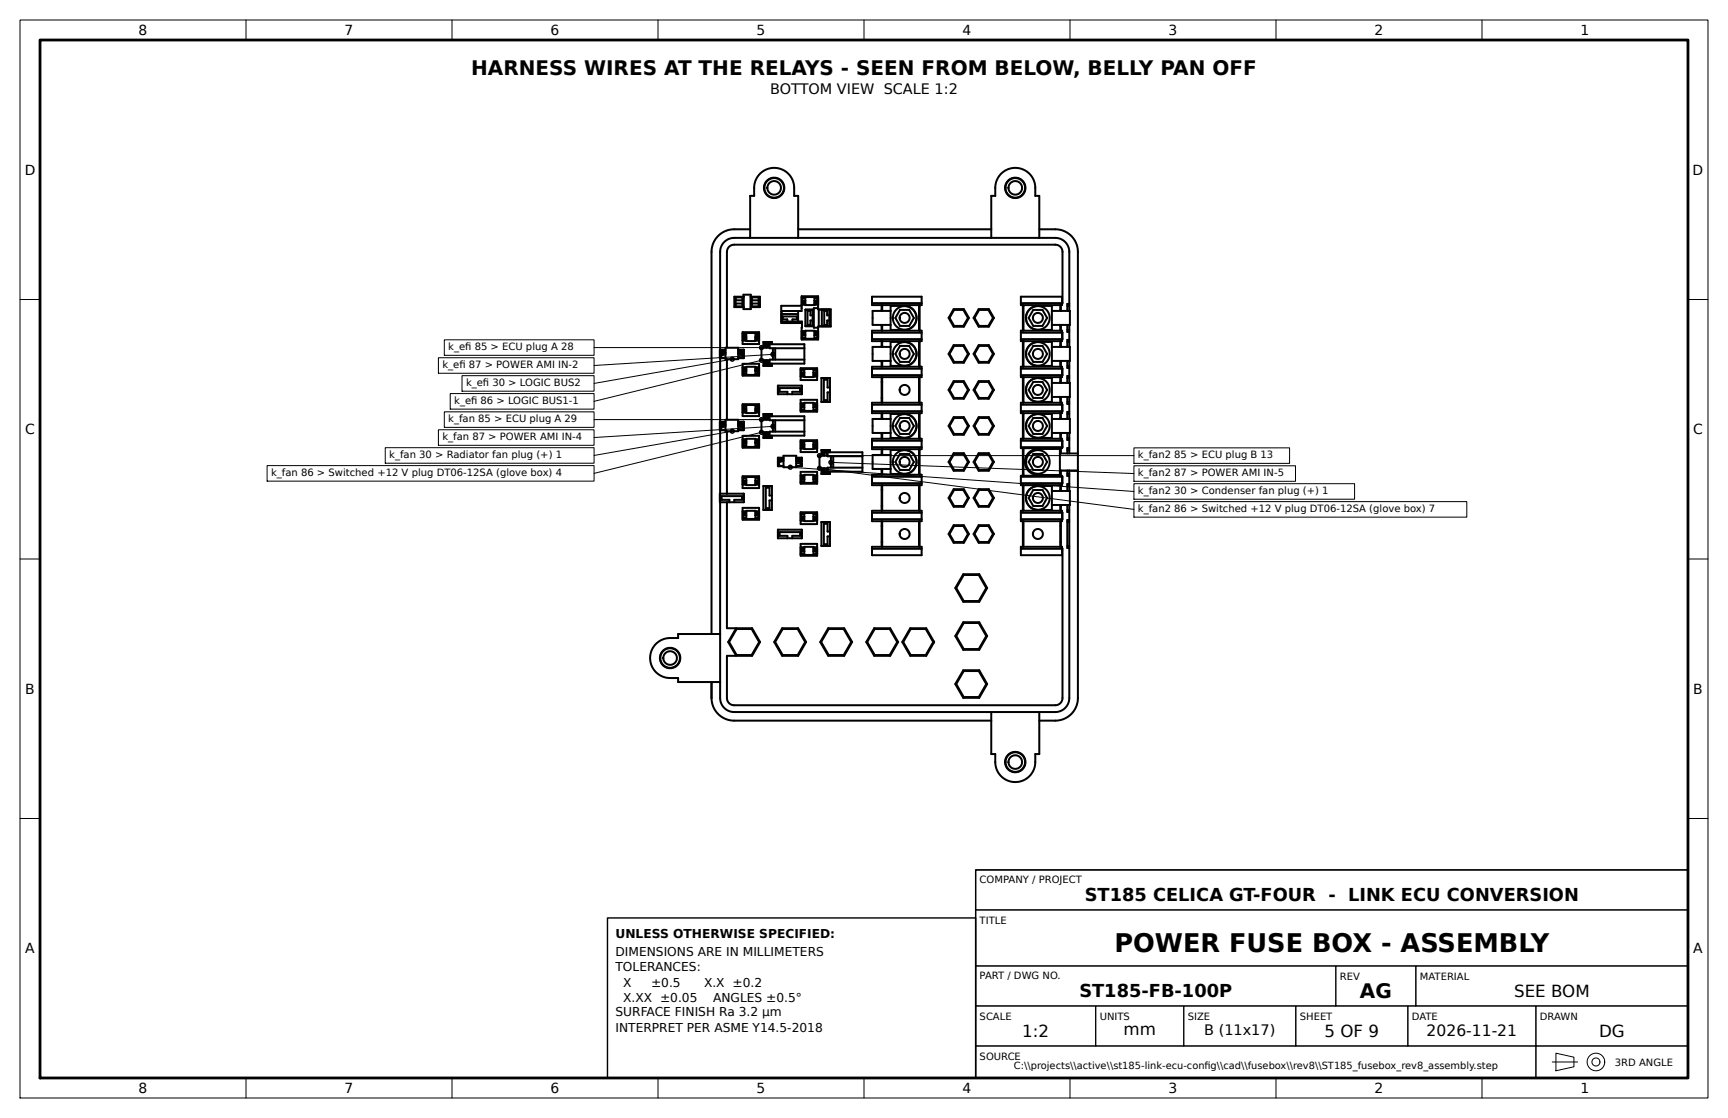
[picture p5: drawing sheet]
<svg xmlns="http://www.w3.org/2000/svg" width="432mm" height="279mm" viewBox="0 0 432 279" stroke-linecap="round" stroke-linejoin="round" font-family="sans-serif">
<g fill="none" stroke="#000" stroke-width=".5">
<path d="M187.4 57.3h-4a5.7 5.7 0 0 0-5.6 5.6v95.5M187.4 59.5v-10.5h1v-2.1a5 5 0 0 1 5.1-4.9 5 5 0 0 1 5 4.9v2.1h.9v10.5M199.4 57.3h48.3M247.7 59.5v-10.5h1v-2.1a5 5 0 0 1 5-4.9 5 5 0 0 1 5 4.9v2.1h1v10.5M259.7 57.3h4a5.7 5.7 0 0 1 5.7 5.6v50.4M183.5 74.1h2.4v2.7h-2.4zM183.8 74.3h1.7v.4h.2v.2h-.2v1.1h.2l-.2 .6h-1.7v-.4h-.1v-.2h.1v-1.1h-.1zM183.8 75.8h1.7M183.8 75.1h1.7M185.8 76.8v.5h1.8v-.5M185.8 74.1v-.4h1.8v.4M187.5 74.1h2.4v2.7h-2.4z"/>
<path d="M187.9 75.8h1.7M187.9 74.3h1.7v.4h.1v.2h-.1v1.1h.1l-.1 .6h-1.7v-.4h-.2v-.2h.2v-1.1h-.2zM187.9 75.1h1.7M195.3 77.7h5v-3.7h4.1v3.3h3.2v4.3h-3.2v3.3h-4.1l.1-4.5h-5.1zM195.3 78.5h4.1M199.4 77.7v2.7M200.3 76.4h-5.1v4.3h5.2M200.3 76.2h.9M200.3 74.4h.9M200.5 75.3l.7-.2-.5 .2 .2 .5 .3 .1M200.8 75.6h.4M201.2 74.4h-.4l-.3 .4 .1 .9 .6 .4"/>
<path d="M201.2 74.2h2.3v2h-2.3zM201.2 77.4h1.9v4.1h-1.9zM203.1 78.8h-.6v-1.1h-.7v3.5h.7v-1.1h.6M203.5 74.4h.5l.2 .4v.9l-.7 .4M203.5 75.1l.7 .2M203.5 75.6h.5M203.5 76.2h.9M203.5 74.4h.9M203.5 75.2h.1M203.5 75.2h.5v.2l-.1 .4-.4 .1M204.4 77h-1v4.9h1M204.6 77.4h2.6v4.1h-2.6z"/>
<path d="M205.4 77.4v4.1M207.2 78.8h-.5v-1.1h-.7v3.5h.7v-1.1h.5M217.9 75.8h12.4M217.9 74.1h12.4v2.1h-12.4zM220.3 76.2v1.5M220.3 77.5h.2M220.5 76.2v1.5M222.6 77.7h-4.6v3.5h4.6M222.6 77.7v3.5M222.6 77.7v-1.2h3.5a3 3 0 0 1 2.9 3 3 3 0 0 1-2.9 3h-3.5v-1.3M224.9 77.5h2.3l1.2 1.9-1.2 2.1h-2.3l-1.2-2.1zM229.7 76.5h.1"/>
<path d="M229.7 76.2v6.4M229.8 76.2v6.4M238.3 77.3h2.5l1.3 2.1-1.3 2.2h-2.5l-1.3-2.2zM238.4 77.5h2.3l1.2 1.9-1.2 2.1h-2.3l-1.1-2.1zM244.6 77.3h2.5l1.3 2.1-1.3 2.2h-2.5l-1.3-2.2zM244.7 77.5h2.3l1.1 1.9-1.1 2.1h-2.3l-1.2-2.1zM255.1 75.8h10.4v-12.9a1.8 1.8 0 0 0-1.8-1.8h-80.3a1.8 1.8 0 0 0-1.7 1.8v24M255.1 74.1h10.3v2.1h-10.3zM255.6 76.5h.2M255.6 76.2v6.4M255.8 76.2v6.4M258.2 77.5h2.3l1.2 1.9-1.2 2.1h-2.3l-1.2-2.1z"/>
<path d="M262.8 77.7h4.6v3.5h-4.6M262.8 77.7v3.5M262.8 77.7v-1.2h-3.5a3 3 0 0 0-2.9 3 3 3 0 0 0 2.9 3h3.5v-1.3M264.9 77.5h.2M264.9 76.2v1.5M265.1 76.2v1.5M266.7 76.5h.5M267.2 77.7v-14.8a3.5 3.5 0 0 0-3.5-3.4h-80.3a3.5 3.5 0 0 0-3.5 3.4v24.5M267.2 75.9h-.5v1.8M179.9 89.5h.1M179.9 89.5h1.4M179.9 89.5v15.9"/>
<path d="M180.4 87.8l-.3 .9M180.4 88.1l.1 .6 .4-.1M180.5 88.4a.55 .55 0 0 0-.4 .6 .55 .55 0 0 0 .6 .4h.6M180.5 88.1h.8M180.5 88.1l.4 .2M180.5 88h.8M180.9 88.3h.4M180.9 88.3v.3M180.9 88.6h.4M181 88v.1M181.3 87.5l-.9 .3M181.3 87.7a.82 .82 0 0 0-.9 .7v-.6"/>
<path d="M181.3 87.4h-1.4v2.1M181.3 88.2l-.4 .1M181.3 86.9h3.2v2.9h-3.2zM181.7 89.8v15.1M184.5 87.7a.84 .84 0 0 1 .9 .7l-.1-.6M184.5 87.5l.8 .3M184.5 87.4h1.4v2.1h-1.4M184.5 88h.7M184.5 88.1h.7M184.5 88.3h.4M184.5 88.6h.4M184.5 88.2l.4 .1"/>
<path d="M184.9 88.3v.3M185.2 88.4a.55 .55 0 0 1 .4 .6 .55 .55 0 0 1-.6 .4h-.5M185.2 88.1v.6l-.3-.1M185.2 88.1l-.3 .2M185.3 87.8l.4 .9M185.6 83h4.1v3h-4.1zM185.6 90.9h4.1v3h-4.1zM185.6 93.6h.9M185.6 91.8h.9M185.6 83.3h.9M185.6 85.1h.9M185.8 92.6l.2 .1"/>
<path d="M186 92.3h.5M186 84.6h.5M186 92.5v.4M186 92.5h.5M186 84.4h.5M186 84.2l-.2 .1M186 84.2v.4l.5 .2M186 84v.4M186 92.9h.1M186 92.5l.4 .1M186 84h.1M186 84l.5 .1"/>
<path d="M186.4 92.8h.1M186.4 92.8l-.4 .1M186.4 92.6v.2M186.4 92.6h.1M186.5 83.4h-.5l-.2 .4v.9l.7 .3M186.5 91.9l-.5 .1-.2 .5v.9l.7 .1M186.5 92.1l-.5 .2v.4M186.5 91.7h2.3v2h-2.3zM186.5 83.2h2.3v2h-2.3zM186.5 84.3l-.5 .1M188.8 83.4h.4l.3 .4-.1 .9-.6 .3M188.8 91.9l.4 .1 .3 .5-.1 .9-.6 .1"/>
<path d="M188.8 92.1l.4 .2v.4M188.8 93.6h.9M188.8 92.3h.4M188.8 84.6h.4M188.8 91.8h.9M188.8 83.3h.9M188.8 85.1h.9M188.8 92.5h.4M188.8 92.8h.1M188.8 92.6h.1M188.8 84.4h.4M188.8 84.3l.4 .1"/>
<path d="M188.8 92.8l.4 .1M189.1 92.9h.1M189.1 84h.1M189.2 84.2v.4l-.4 .2M189.2 84.2l.3 .1M189.2 84v.4M189.2 92.5l-.4 .1M189.2 84l-.4 .1M189.2 92.5v.4M189.5 92.6l-.3 .1M190.8 90v1.4h2.1v-.5M190.8 90l.3 .9"/>
<path d="M191.1 90a.82 .82 0 0 0 .7 1l-.7-.1M191.1 90.9l.9 .3M191.1 86l.7-.1a.84 .84 0 0 0-.7 1M191.1 86l-.3 .9M191.4 86.1v.8M191.4 90v.8M191.5 86.1h.6l-.1 .4M191.5 86.1v.8M191.5 90v.8M191.5 86.1l.2 .4M191.6 90l.1 .4M191.7 86.5l-.1 .4"/>
<path d="M191.7 86.5h.3M191.7 90.4h.3M191.7 90.4l-.2 .4M191.7 86.5v.4M191.7 90v.4M191.8 90.8a.52 .52 0 0 0 .4 .4 .52 .52 0 0 0 .6-.3M192 85.7l-.2 .4M192 85.7h.5l.3 .3M192 85.7l-.9 .3M192 90.4l.1 .4h-.6M192 86.5v.4M192 90v.4"/>
<path d="M192.3 86.9h-2v3.1h2M192.9 86v-.5h-2.1v1.4M193.1 87v2.9M193.7 87v2.9M194.4 96.4h6v2.1h-6zM196.7 80.4v-.6h-1.1v-.7h3.5v.7h-1.1v.6M196.8 98.5v-.6h-2v-.9h5.1v.9h-1.9v.6M200.1 92h4.1v3h-4.1zM200.1 99.9h4.1v3h-4.1zM200.1 92.3h.9M200.1 94.1h.9M200.3 93.3l.7-.2-.5 .2 .1 .4 .4 .1"/>
<path d="M200.3 82.8h.9M200.3 84.6h.9M200.5 93.6h.5M200.5 83.6l.7 .2M200.8 83.3h.4M201 92.4h-.5l-.2 .4v.9l.7 .3M201 92.2h2.3v2h-2.3zM201 87h-8.7v-1h8.7v4.9h-8.7v-1h8.7M201.2 83.7h.1M201.2 82.8l-.4 .2-.3 .5 .1 .8 .6 .2M201.2 83l-.3 .1-.2 .4v.2h.5M201.2 82.7h2.3v2h-2.3z"/>
<path d="M203.3 92.4h.4l.3 .4-.1 .9-.6 .3M203.3 93.1l.7 .2M203.3 93.6h.4M203.3 92.3h.9M203.3 94.1h.9M203.3 93.1h.1M203.3 93.1l.5 .1v.2l-.2 .3-.3 .1M203.5 82.8l.5 .2 .2 .5v.8l-.7 .2M203.5 83l.4 .1 .1 .4v.2h-.5M203.5 83.3h.5M203.5 82.8h.9M203.5 84.6h.9"/>
<path d="M203.5 83.7h.1M204.2 83.6l-.7 .2M205.3 94.5h2.1v5.9h-2.1zM207.4 96.8h-.6v-1.9h-.9v5.1h.9v-1.9h.6M217.9 91.7h12.4v2.5h-12.4zM217.9 92.1h12.4M217.9 93.8h12.4M217.9 82.6h12.4v2.7h-12.4zM217.9 83.2h12.4M217.9 84.7h12.4M220.3 81.2v1.4M220.3 85.3v1.4"/>
<path d="M220.3 90.2v1.5M220.3 94.2v6.5M220.3 81.5h.2M220.3 86.4h.2M220.3 90.4h.2M220.3 95.5h.2M220.3 99.5h.2M220.5 81.2v1.4M220.5 85.3v1.4M220.5 90.2v1.5M220.5 94.2v6.5M222.6 86.7h-4.6v3.5h4.6"/>
<path d="M222.6 86.7v3.5M222.6 86.7v-1.3h3.5a3 3 0 0 1 2.9 3 3 3 0 0 1-2.9 3h-3.5v-1.2M224.9 86.4h2.3l1.2 2.1-1.2 1.9h-2.3l-1.2-1.9zM229.7 85.4h.1M229.7 91.4h.1M229.7 82.5h.1M229.7 85.3v6.4M229.7 94.2v6.5M229.8 85.3v6.4M229.8 94.2v6.5M238.3 95.2h2.5l1.3 2.2-1.3 2.3h-2.5l-1.3-2.3zM238.3 86.2h2.5l1.3 2.3-1.3 2.2h-2.5l-1.3-2.2z"/>
<path d="M238.4 86.4h2.3l1.2 2.1-1.2 1.9h-2.3l-1.1-1.9zM238.4 95.5h2.3l1.2 1.9-1.2 2.1h-2.3l-1.1-2.1zM244.6 95.2h2.5l1.3 2.2-1.3 2.3h-2.5l-1.3-2.3zM244.6 86.2h2.5l1.3 2.3-1.3 2.2h-2.5l-1.3-2.2zM244.7 86.4h2.3l1.1 2.1-1.1 1.9h-2.3l-1.2-1.9zM244.7 95.5h2.3l1.1 1.9-1.1 2.1h-2.3l-1.2-2.1zM255.1 82.6h10.3v2.7h-10.3zM255.1 91.7h10.3v2.5h-10.3zM255.1 83.2h10.4v1.5h-10.4M255.1 92.1h10.4v1.7h-10.4M255.6 94.5h.2M255.6 85.4h.2"/>
<path d="M255.6 91.4h.2M255.6 82.5h.2M255.6 85.3v6.4M255.6 94.2v6.5M255.8 85.3v6.4M255.8 94.2v6.5M258.2 86.4h2.3l1.2 2.1-1.2 1.9h-2.3l-1.2-1.9zM258.2 95.5h2.3l1.2 1.9-1.2 2.1h-2.3l-1.2-2.1zM262.8 86.7h4.6v3.5h-4.6M262.8 86.7v3.5M262.8 86.7v-1.3h-3.5a3 3 0 0 0-2.9 3 3 3 0 0 0 2.9 3h3.5v-1.2M262.8 95.7h4.6v3.5h-4.6"/>
<path d="M262.8 95.7v3.5M262.8 95.7v-1.2h-3.5a3 3 0 0 0-2.9 3 3 3 0 0 0 2.9 2.9h3.5v-1.2M264.9 81.5h.2M264.9 86.4h.2M264.9 90.4h.2M264.9 95.5h.2M264.9 99.5h.2M264.9 81.2v1.4M264.9 85.3v1.4M264.9 90.2v1.5M264.9 94.2v1.5M264.9 99.2v1.5"/>
<path d="M265.1 81.2v1.4M265.1 85.3v1.4M265.1 90.2v1.5M265.1 94.2v1.5M265.1 99.2v1.5M266.7 94.5h.5M266.7 85.4h.5M266.7 91.4h.5M266.7 82.5h.5M266.7 81.2v1.7h.5M266.7 90.2v1.8h.5M266.7 99.2v1.7h.5"/>
<path d="M267.2 81.2v5.5M267.2 90.2v5.5M267.2 99.2v5.5M267.2 85h-.5v1.7M267.2 93.9h-.5v1.8M179.9 107.5v15.9M180.4 105.8l-.3 .9M180.4 105.7v.1M180.4 106.1l.1 .6 .4-.1M180.5 106.4a.55 .55 0 0 0-.4 .6 .55 .55 0 0 0 .6 .4h.6M180.5 106.1h.8M180.5 106.1l.4 .2"/>
<path d="M180.5 106h.8M180.9 106.3v.3M180.9 106.3h.4M180.9 106.6h.4M181 106v.1M181.3 105.5l-.9 .2M181.3 105.7a.82 .82 0 0 0-.9 .7v-.6M181.3 105.4h-1.4v2.1h1.4M181.3 104.9h3.2v2.9h-3.2zM181.3 106.2l-.4 .1M181.7 107.8v15.6M184.5 105.7a.84 .84 0 0 1 .9 .7l-.1-.6"/>
<path d="M184.5 105.5l.8 .3M184.5 105.4h1.4v2.1h-1.4M184.5 106h.7M184.5 106.1h.7M184.5 106.3h.4M184.5 106.6h.4M184.5 106.2l.4 .1M184.9 106.3v.3M185.2 106.4a.55 .55 0 0 1 .4 .6 .55 .55 0 0 1-.6 .4h-.5M185.2 106.1v.6l-.3-.1M185.2 106.1l-.3 .2M185.3 105.8l.4 .9"/>
<path d="M185.6 101h4.1v3h-4.1zM185.6 108.9h4.1v3h-4.1zM185.6 119h4.1v3h-4.1zM185.6 119.3h.9M185.6 111.6h.9M185.6 101.3h.9M185.6 109.8h.9M185.6 103.1h.9M185.8 110.6l.2 .1M186 110.3h.5M186 102.6h.5M186 110.5v.4"/>
<path d="M186 110.5h.5M186 102.4h.5M186 102.2l-.2 .1M186 102.2v.4l.5 .2M186 102v.4M186 110.9h.1M186 110.5l.4 .1M186 102h.1M186 102l.5 .1M186.4 110.6v.2M186.4 110.8h.1M186.4 110.8l-.4 .1"/>
<path d="M186.4 110.6h.1M186.5 101.4h-.5l-.2 .4v.9l.7 .3M186.5 109.9l-.5 .1-.2 .5v.9l.7 .1M186.5 110.1l-.5 .2v.4M186.5 119.4h-.5l-.2 .4v.9l.7 .3M186.5 119.2h2.3v2h-2.3zM186.5 109.7h2.3v2h-2.3zM186.5 101.2h2.3v2h-2.3zM186.5 102.3l-.5 .1M188.8 101.4h.4l.3 .4-.1 .9-.6 .3M188.8 109.9l.4 .1 .3 .5-.1 .9-.6 .1M188.8 110.1l.4 .2v.4"/>
<path d="M188.8 119.4h.4l.3 .4-.1 .9-.6 .3M188.8 119.3h.9M188.8 111.6h.9M188.8 110.3h.4M188.8 102.6h.4M188.8 101.3h.9M188.8 109.8h.9M188.8 103.1h.9M188.8 110.5h.4M188.8 110.8h.1M188.8 110.6h.1M188.8 102.4h.4"/>
<path d="M188.8 102.3l.4 .1M188.8 110.8l.4 .1M189.1 110.9h.1M189.1 102h.1M189.2 102.2v.4l-.4 .2M189.2 102.2l.3 .1M189.2 102v.4M189.2 110.5l-.4 .1M189.2 102l-.4 .1M189.2 110.5v.4M189.5 110.6l-.3 .1M190.8 108v1.4h2.1v-.5"/>
<path d="M190.8 108l.3 .9M191.1 108a.82 .82 0 0 0 .7 1M191.1 108.9l.9 .3M191.1 108.9l.7 .1M191.1 104l-.3 .9M191.4 104.1v.8M191.4 108v.8M191.5 104.1v.8M191.5 108v.8M191.5 104.1h.6l-.1 .4M191.5 104.1l.2 .4M191.6 108l.1 .4"/>
<path d="M191.7 104.5l-.1 .4M191.7 104.5h.3M191.7 108.4h.3M191.7 104.5v.4M191.7 108v.4M191.7 108.4l-.2 .4M191.8 108.8a.52 .52 0 0 0 .4 .4 .52 .52 0 0 0 .6-.3M191.8 103.9a.82 .82 0 0 0-.7 1M191.8 103.9l-.7 .1M192 103.7l-.2 .4M192 103.7h.5l.3 .3M192 103.7l-.9 .3"/>
<path d="M192 104.5v.4M192 108v.4M192 108.4l.1 .4h-.6M192.3 104.9h-2v3.1h2M192.9 104v-.5h-2.1v1.4M193.1 105v2.9M193.7 105v2.9M194.9 114.8l-.3 .9M195 115h.8M195.8 114.5l-.9 .3M195.8 114.7a.82 .82 0 0 0-.9 .7v-.6M195.8 115.2l-.8 .2a.55 .55 0 0 0-.4 .6 .55 .55 0 0 0 .6 .4h.6"/>
<path d="M195.8 114.4h-1.4v2.1h1.4M195.8 113.9h3.2v2.9h-3.2zM199 115.2l1.2 .4M199 114.5l.8 .3M199 114.7l.4 .1 .4 .3M199 114.4h1.4v2.1h-1.4M199 115h.7M199 115.7h1.4M199 115.2h1.4M199.8 115.1v.1M199.8 114.8l.3 .4M199.8 114.8l.1 .4"/>
<path d="M200.1 110h4.1v3h-4.1zM200.1 117.9h4.1v3h-4.1zM200.1 110.3h.9M200.1 102.6h.9M200.1 118.8h.9M200.1 112.1h.9M200.1 100.8h.9M200.2 115.7a.64 .64 0 0 1-.7 .7h-.5M200.3 101.6l.7 .2M200.3 119.6l.2 .1M200.5 119.3h.5M200.5 111.6h.5"/>
<path d="M200.5 101.3h.5M200.5 111.2l-.2 .1M200.5 111.2v.4l.5 .2M200.8 119.8h.2M201 101.8h.1M201 119.8h.1M201 100.9l-.6 .2-.1 .4v.9l.7 .1M201 101.1l-.4 .1-.1 .3v.2l.5 .1M201 110.4h-.5l-.2 .4v.9l.7 .3M201 118.9l-.6 .2-.1 .4v.9l.7 .1M201 119.1l-.5 .2v.4M201 100.7h2.3v2h-2.3z"/>
<path d="M201 118.7h2.3v2h-2.3zM201 110.2h2.3v2h-2.3zM201 111h-.5v.4h.5M201 119.5h-.5v.4h.5M201 111.1h-.2M201 105h-8.7v-1h8.7v4.9h-8.7v-1h8.7M203.3 100.9l.5 .2 .2 .4-.1 .9-.6 .1M203.3 101.1l.3 .1 .2 .3v.2l-.5 .1 .7-.2M203.3 110.4h.4l.3 .4-.1 .9-.6 .3M203.3 118.9l.5 .2 .2 .4-.1 .9-.6 .1M203.3 119.1l.4 .2v.4M203.3 119.3h.4"/>
<path d="M203.3 111.6h.4M203.3 110.3h.9M203.3 102.6h.9M203.3 101.3h.4M203.3 118.8h.9M203.3 112.1h.9M203.3 100.8h.9M203.3 119.5h.4v.4h-.4M203.3 111h.4v.4h-.4M203.3 111.1h.1M203.3 119.8h.1M203.4 119.8h-.1"/>
<path d="M203.7 111.2v.4l-.4 .2M203.7 111.2l.3 .1M204 119.6l-.3 .1M205.3 117v1.4h2.1v-.5M205.3 117l.3 .9M205.6 117a.82 .82 0 0 0 .7 1M205.6 117.9l.9 .3M205.6 117.9l.7 .1M205.6 113l.7-.1a.84 .84 0 0 0-.7 1M205.6 113l-.3 .9M205.9 113.1v.8M205.9 117v.8"/>
<path d="M206 117v.8h.6v-.8M206 113.9v-.8h.6v.8M206.3 117.8a.52 .52 0 0 0 .4 .4 .52 .52 0 0 0 .6-.3M206.5 112.7l-.9 .3M206.8 113.9h-2v3.1h2M207.3 113a.52 .52 0 0 0-.6-.3 .52 .52 0 0 0-.4 .4M207.4 113v-.5h-2.1v1.4M207.6 114v2.9M208.2 114v2.9M215.5 114h-8.7v-1h8.7v4.9h-8.7v-1h8.7M217.9 118.7h12.4v2.5h-12.4zM217.9 119.1h12.4"/>
<path d="M217.9 109.7h12.4v2.5h-12.4zM217.9 110.1h12.4M217.9 111.8h12.4M217.9 100.7h12.4v2.5h-12.4zM217.9 101.1h12.4M217.9 102.8h12.4M220.3 103.2v1.5M220.3 108.2v1.5M220.3 112.2v1.5M220.3 117.2v1.5M220.3 104.4h.2M220.3 108.5h.2"/>
<path d="M220.3 113.4h.2M220.3 117.5h.2M220.5 103.2v1.5M220.5 108.2v1.5M220.5 112.2v1.5M220.5 117.2v1.5M222.6 104.7h-4.6v3.5h4.6M222.6 104.7v3.5M222.6 104.7v-1.3h3.5a3 3 0 0 1 2.9 3.1 3 3 0 0 1-2.9 3h-3.5v-1.3M222.6 113.7h-4.6v3.5h4.6M222.6 113.7v3.5M222.6 113.7v-1.2h3.5a3 3 0 0 1 2.9 3 3 3 0 0 1-2.9 3h-3.5v-1.3"/>
<path d="M224.9 104.4h2.3l1.2 2-1.2 2.1h-2.3l-1.2-2.1zM224.9 113.4h2.3l1.2 2.1-1.2 2h-2.3l-1.2-2zM229.7 112.5h.1M229.7 118.5h.1M229.7 103.4h.1M229.7 109.5h.1M229.7 103.2v6.5M229.7 112.2v6.5M229.8 103.2v6.5M229.8 112.2v6.5M238.3 113.2h2.5l1.3 2.3-1.3 2.2h-2.5l-1.3-2.2zM238.3 104.2h2.5l1.3 2.2-1.3 2.3h-2.5l-1.3-2.3z"/>
<path d="M238.4 104.4h2.3l1.2 2-1.2 2.1h-2.3l-1.1-2.1zM238.4 113.4h2.3l1.2 2.1-1.2 2h-2.3l-1.1-2zM244.6 113.2h2.5l1.3 2.3-1.3 2.2h-2.5l-1.3-2.2zM244.6 104.2h2.5l1.3 2.2-1.3 2.3h-2.5l-1.3-2.3zM244.7 104.4h2.3l1.1 2-1.1 2.1h-2.3l-1.2-2.1zM244.7 113.4h2.3l1.1 2.1-1.1 2h-2.3l-1.2-2zM255.1 100.7h10.3v2.5h-10.3zM255.1 109.7h10.3v2.3h-10.3zM255.1 118.9h10.3v2.3h-10.3zM255.1 101.1h10.4v1.7h-10.4M255.1 110.1h10.4v1.7h-10.4M255.1 119.1h10.4v1.7h-10.4"/>
<path d="M255.6 112.5h.2M255.6 118.5h.2M255.6 103.4h.2M255.6 109.5h.2M255.6 100.4h.2M255.6 103.2v6.5M255.6 112v6.9M255.8 103.2v6.5M255.8 112v6.9M258.2 104.4h2.3l1.2 2-1.2 2.1h-2.3l-1.2-2.1zM258.2 113.4h2.3l1.2 2.1-1.2 2h-2.3l-1.2-2zM262.8 104.7h4.6v3.5h-4.6"/>
<path d="M262.8 104.7v3.5M262.8 104.7v-1.3h-3.5a3 3 0 0 0-2.9 3.1 3 3 0 0 0 2.9 3h3.5v-1.3M264.9 113.3v4.3M264.9 113.3v-1.1h-5.6a3.3 3.3 0 0 0-3.2 3.2 3.3 3.3 0 0 0 3.2 3.3h5.6v-1.1M264.9 117.6h4.5M264.9 113.3h4.5M264.9 104.4h.2M264.9 108.5h.2M264.9 103.2v1.5M264.9 108.2v1.5M264.9 112v1.3M264.9 117.6v1.3"/>
<path d="M265.1 103.2v1.5M265.1 108.2v1.5M265.1 112v1.3M265.1 117.6v1.3M266.7 112.5h.5M266.7 118.5h.5M266.7 103.4h.5M266.7 109.5h.5M266.7 100.4h.5M266.7 108.2v1.7h.5M266.7 117.6v1.3h.5M267.2 108.2v5.1"/>
<path d="M267.2 117.6v5.1M267.2 103h-.5v1.7M267.2 112h-.5v1.3M269.4 117.6v56.8a5.7 5.7 0 0 1-5.7 5.7h-4M269.4 113.3v4.3M179.9 123.4h6v2.1h-6zM179.9 125.5v48.9a3.5 3.5 0 0 0 3.5 3.6h80.3a3.5 3.5 0 0 0 3.5-3.6v-48.2M181.7 125.5v31.5h6.2l2 3.5-2 3.4h-6.2v10.5a1.8 1.8 0 0 0 1.7 1.8h80.3a1.8 1.8 0 0 0 1.8-1.8v-37.2h-10.4M182.3 125.5v-.6h-2v-.9h5.1v.9h-1.9v.6M185.6 126.9h4.1v3h-4.1zM185.6 129.6h.9M185.6 127.8h.9"/>
<path d="M185.6 121.1h.9M185.8 128.6l.7 .2M186 128.3h.5M186 120.6h.5M186.5 120.1l-.5 .1v.2l.1 .3 .4 .1M186.5 128.8h.1M186.5 120.1l-.7 .2M186.5 127.9l-.5 .1-.2 .5v.9l.7 .1M186.5 128.1l-.4 .1-.1 .3v.2l.5 .1M186.5 127.7h2.3v2h-2.3zM186.5 120.1h.1M188.8 120.1l.7 .2"/>
<path d="M188.8 127.9l.4 .1 .3 .5-.1 .9-.6 .1M188.8 128.1l.3 .1 .2 .3v.2l-.5 .1 .7-.2M188.8 129.6h.9M188.8 128.3h.4M188.8 120.6h.4M188.8 127.8h.9M188.8 121.1h.9M188.8 120.1h.1M188.8 120.1l.5 .1v.2l-.2 .3-.3 .1M190.8 121.5h2.1v5.9h-2.1zM192.9 123.8h-.6v-1.9h-.9v5.1h.9v-1.9h.6M194.4 132.4h6v2.1h-6z"/>
<path d="M196.8 134.5v-.6h-2v-.9h5.1v.9h-1.9v.6M200.1 128h4.1v3h-4.1zM200.1 135.9h4.1v3h-4.1zM200.1 128.3h.9M200.1 120.6h.9M200.1 136.8h.9M200.1 138.6h.9M200.1 130.1h.9M200.3 129.3l.7-.2-.5 .2 .1 .4 .4 .1M200.3 137.6l.7 .2M200.5 137.3h.5M200.5 129.6h.5"/>
<path d="M201 137.8h.1M201 128.4h-.5l-.2 .4v.9l.7 .3M201 136.9l-.6 .2-.1 .4v.9l.7 .1M201 137.1l-.4 .1-.1 .3v.2l.5 .1M201 128.2h2.3v2h-2.3zM201 136.7h2.3v2h-2.3zM203.3 128.4h.4l.3 .4-.1 .9-.6 .3M203.3 129.1l.7 .2M203.3 136.9l.5 .2 .2 .4-.1 .9-.6 .1M203.3 137.1l.3 .1 .2 .3v.2l-.5 .1 .7-.2M203.3 137.3h.4M203.3 129.6h.4"/>
<path d="M203.3 128.3h.9M203.3 120.6h.9M203.3 136.8h.9M203.3 138.6h.9M203.3 130.1h.9M203.3 129.1h.1M203.3 129.1l.5 .1v.2l-.2 .3-.3 .1M205.3 130.5h2.1v5.9h-2.1zM207.4 132.8h-.6v-1.9h-.9v5.1h.9v-1.9h.6M217.9 136.7h12.4v2.1h-12.4zM217.9 137.2h12.4M217.9 127.7h12.4v2.5h-12.4z"/>
<path d="M217.9 128.2h12.4M217.9 129.8h12.4M217.9 120.8h12.4M220.3 121.2v6.5M220.3 130.2v6.5M220.3 122.4h.2M220.3 126.5h.2M220.3 131.4h.2M220.3 135.5h.2M220.5 121.2v6.5M220.5 130.2v6.5M229.7 121.2v6.5"/>
<path d="M229.7 130.2v6.5M229.8 121.2v6.5M229.8 130.2v6.5M238.3 131.2h2.5l1.3 2.3-1.3 2.1h-2.5l-1.3-2.1zM238.3 122.2h2.5l1.3 2.3-1.3 2.1h-2.5l-1.3-2.1zM238.4 122.4h2.3l1.2 2.1-1.2 2h-2.3l-1.1-2zM238.4 131.4h2.3l1.2 2.1-1.2 2h-2.3l-1.1-2zM244.6 131.2h2.5l1.3 2.3-1.3 2.1h-2.5l-1.3-2.1zM244.6 122.2h2.5l1.3 2.3-1.3 2.1h-2.5l-1.3-2.1zM244.7 122.4h2.3l1.1 2.1-1.1 2h-2.3l-1.2-2zM244.7 131.4h2.3l1.1 2.1-1.1 2h-2.3l-1.2-2zM255.1 127.7h10.3v2.5h-10.3z"/>
<path d="M255.1 136.7h10.3v2.1h-10.3zM255.1 128.2h10.4v1.6h-10.4M255.6 121.5h.2M255.6 127.5h.2M255.6 121.2v6.5M255.6 130.2v6.5M255.8 121.2v6.5M255.8 130.2v6.5M258.2 122.4h2.3l1.2 2.1-1.2 2h-2.3l-1.2-2zM262.8 122.7h4.6v3.5h-4.6M262.8 122.7v3.5M262.8 122.7v-1.2h-3.5a3 3 0 0 0-2.9 3 3 3 0 0 0 2.9 3h3.5v-1.3"/>
<path d="M264.9 122.4h.2M264.9 126.5h.2M264.9 131.4h.2M264.9 135.5h.2M264.9 121.2v1.5M264.9 126.2v1.5M264.9 130.2v6.5M265.1 121.2v1.5M265.1 126.2v1.5M265.1 130.2v6.5M266.7 130.5h.5M266.7 136.5h.5"/>
<path d="M266.7 121.5h.5M266.7 127.5h.5M266.7 126.2v1.7h.5M267.2 130h-.5v6.9h.5M267.2 121h-.5v1.7M179.9 158.4h-10.4v1.1h-2.1a5 5 0 0 0-4.9 5 5 5 0 0 0 4.9 5h2.1v.9h10.4M184 157l-2 3.5 2 3.4M184.1 157.2h3.7l1.9 3.3-1.9 3.2h-3.7l-1.9-3.2zM195.5 157h3.9l2 3.5-2 3.4h-3.9l-2-3.4zM195.6 157.2h3.7l1.9 3.3-1.9 3.2h-3.7l-1.9-3.2zM207 157h3.9l2 3.5-2 3.4h-3.9l-2-3.4zM207.1 157.2h3.7l1.9 3.3-1.9 3.2h-3.7l-1.9-3.2z"/>
<path d="M218.5 157h3.9l2 3.5-2 3.4h-3.9l-2-3.4zM218.6 157.2h3.7l1.9 3.3-1.9 3.2h-3.7l-1.9-3.2zM227.5 157h3.9l2 3.5-2 3.4h-3.9l-2-3.4zM227.6 157.2h3.7l1.9 3.3-1.9 3.2h-3.7l-1.9-3.2zM240.7 155.5h4l2 3.4-2 3.5h-4l-2-3.5zM240.7 143.5h4l2 3.4-2 3.5h-4l-2-3.5zM240.8 143.7h3.8l1.9 3.2-1.9 3.3h-3.8l-1.9-3.3zM240.8 155.7h3.8l1.9 3.2-1.9 3.3h-3.8l-1.9-3.3zM177.8 170.4v4a5.6 5.6 0 0 0 5.6 5.7h64.3M233.3 160.2v.5M240.7 167.5h4l2 3.4-2 3.5h-4l-2-3.5zM240.8 167.7h3.8l1.9 3.2-1.9 3.3h-3.8l-1.9-3.3z"/>
<path d="M247.7 178v10.4h1v2a5 5 0 0 0 5 5 5 5 0 0 0 5-5v-2h1v-10.4"/>
<circle cx="193.4" cy="47" r="2.45"/>
<circle cx="193.5" cy="46.9" r="2.55"/>
<circle cx="193.5" cy="46.9" r="1.7"/>
<circle cx="253.7" cy="46.9" r="1.7"/>
<circle cx="253.7" cy="46.9" r="2.45"/>
<circle cx="253.7" cy="46.9" r="2.55"/>
<circle cx="226" cy="79.4" r="2.95"/>
<circle cx="226.1" cy="79.4" r="1.25"/>
<circle cx="259.4" cy="79.4" r="2.95"/>
<circle cx="259.4" cy="79.4" r="1.25"/>
<circle cx="226" cy="88.5" r="2.95"/>
<circle cx="226.1" cy="97.4" r="1.25"/>
<circle cx="226.1" cy="88.5" r="1.25"/>
<circle cx="259.4" cy="88.5" r="2.95"/>
<circle cx="259.4" cy="97.4" r="2.95"/>
<circle cx="259.4" cy="88.5" r="1.25"/>
<circle cx="259.4" cy="97.4" r="1.25"/>
<circle cx="226" cy="106.5" r="2.95"/>
<circle cx="226" cy="115.4" r="2.95"/>
<circle cx="226" cy="115.4" r="1.25"/>
<circle cx="226" cy="106.5" r="1.25"/>
<circle cx="259.3" cy="106.5" r="2.95"/>
<circle cx="259.3" cy="115.4" r="2.95"/>
<circle cx="259.4" cy="106.5" r="1.25"/>
<circle cx="259.4" cy="115.4" r="1.25"/>
<circle cx="226" cy="124.4" r="1.25"/>
<circle cx="226" cy="133.4" r="1.25"/>
<circle cx="259.4" cy="124.5" r="2.95"/>
<circle cx="259.4" cy="133.4" r="1.25"/>
<circle cx="259.4" cy="124.4" r="1.25"/>
<circle cx="167.4" cy="164.5" r="2.45"/>
<circle cx="167.5" cy="164.5" r="2.55"/>
<circle cx="167.5" cy="164.5" r="1.7"/>
<circle cx="253.7" cy="190.4" r="1.7"/>
<circle cx="253.7" cy="190.4" r="2.45"/>
<circle cx="253.7" cy="190.4" r="2.55"/>
</g>
<g fill="none" stroke="#000" stroke-width=".25">
<path d="M5 5h421.8v269.4h-421.8zM61.5 5v5M112.9 5v5M164.4 5v5M215.9 5v5M267.4 5v5M318.9 5v5M370.3 5v5M5 74.8h5M421.8 74.8h5M109.5 89.4h39v3.9h-39zM111 84.9h37.5v3.9h-37.5z"/>
<path d="M112.5 98.4h36v3.8h-36zM115.5 93.9h33v3.9h-33zM148.5 86.9h41.8M183 89.8l-34.5 6M190.3 90l-41.8 10.3M193.1 88.6l-44.6 2.7M66.7 116.4h81.8v3.8h-81.8zM96.3 111.9h52.2v3.9h-52.2zM109.5 107.4h39v3.9h-39zM111 102.9h37.5v3.9h-37.5zM148.5 104.9h41.8M183 107.8l-34.5 6"/>
<path d="M190.3 108l-41.8 10.3M193.1 106.6l-44.6 2.7M197.5 116.8l85.8 6M204.8 113.9h78.5M204.8 117l78.5 10.3M207.6 115.6l75.7 2.7M283.3 111.9h38.9v3.9h-38.9zM283.3 116.4h40.4v3.9h-40.4zM5 139.7h5M283.3 120.9h55.2v3.9h-55.2zM283.3 125.4h83.2v3.8h-83.2zM421.8 139.7h5"/>
<path d="M5 204.5h5M243.8 217.4h178v10h-178zM421.8 204.5h5M243.8 227.4h178v14h-178zM243.8 241.4h90v10h-90zM243.8 251.4h30v10h-30zM273.8 251.4h22v10h-22zM295.8 251.4h28v10h-28zM323.8 251.4h28v10h-28zM333.8 241.4h20v10h-20zM351.8 251.4h32v10h-32zM353.8 241.4h68v10h-68z"/>
<path d="M383.8 251.4h38v10h-38zM61.5 269.4v5M112.9 269.4v5M164.4 269.4v5M215.9 269.4v5M243.8 261.4h140v8h-140zM267.4 269.4v5M318.9 269.4v5M370.3 269.4v5M383.8 261.4h38v8h-38zM388.8 263.2l4.5 1v2.4l-4.5 1z"/>
<circle cx="398.8" cy="265.4" r="2.2"/>
<circle cx="398.8" cy="265.4" r="1"/>
</g>
<g fill="none" stroke="#000" stroke-width=".35">
<path d="M243.8 217.4h178v52h-178zM151.8 229.4h92v40h-92z"/>
<circle cx="183" cy="89.8" r=".5"/>
<circle cx="190.3" cy="86.9" r=".5"/>
<circle cx="190.3" cy="90" r=".5"/>
<circle cx="193.1" cy="88.6" r=".5"/>
<circle cx="183" cy="107.8" r=".5"/>
<circle cx="190.3" cy="104.9" r=".5"/>
<circle cx="190.3" cy="108" r=".5"/>
<circle cx="193.1" cy="106.6" r=".5"/>
<circle cx="197.5" cy="116.8" r=".5"/>
<circle cx="204.8" cy="113.9" r=".5"/>
<circle cx="204.8" cy="117" r=".5"/>
<circle cx="207.6" cy="115.6" r=".5"/>
</g>
<path d="M10 10h411.8v259.4h-411.8z" fill="none" stroke="#000" stroke-width=".7"/>
<path d="M387.8 265.4h6.5" fill="none" stroke="#000" stroke-width=".25" stroke-dasharray="8 1.5 1.5 1.5" stroke-linecap="butt"/>
<path d="M182.7 89.3l.8 .5-.8 .4zM190 86.4l.8 .5-.8 .4zM190 89.6l.8 .4-.8 .5zM192.8 88.1l.9 .5-.9 .4zM182.7 107.3l.8 .5-.8 .4zM190 104.4l.8 .5-.8 .4zM190 107.6l.8 .4-.8 .5zM192.8 106.1l.9 .5-.9 .4zM197.2 116.3l.8 .5-.8 .4zM204.5 113.4l.8 .5-.8 .4zM204.5 116.6l.8 .4-.8 .5zM207.3 115.1l.9 .5-.9 .4z" fill="#000"/>
<text font-size="6.4" x="278.5" y="237.9">POWER FUSE BOX - ASSEMBLY</text>
<g font-size="5">
<text x="117.7" y="18.6">HARNESS WIRES AT THE RELAYS - SEEN FROM BELOW, BELLY PAN OFF</text>
<text x="339.8" y="249.4">AG</text>
</g>
<g font-size="4.4">
<text x="271.1" y="225.2">ST185 CELICA GT-FOUR - LINK ECU CONVERSION</text>
<text x="269.7" y="249.2">ST185-FB-100P</text>
</g>
<g font-size="4.2">
<text x="378.4" y="249.1">SEE BOM</text>
<text x="255.5" y="259.1">1:2</text>
<text x="280.7" y="258.8">mm</text>
<text x="331" y="259.1">5 OF 9</text>
<text x="399.6" y="259.1">DG</text>
</g>
<text font-size="3.9" x="356.5" y="259">2026-11-21</text>
<g font-size="3.6">
<text x="192.4" y="23.6">BOTTOM VIEW SCALE 1:2</text>
<text x="300.9" y="258.7">B (11x17)</text>
</g>
<g font-size="3.5">
<text x="34.6" y="8.8">8</text>
<text x="86.1" y="8.8">7</text>
<text x="137.6" y="8.8">6</text>
<text x="189.1" y="8.7">5</text>
<text x="240.5" y="8.8">4</text>
<text x="292" y="8.8">3</text>
<text x="343.5" y="8.8">2</text>
<text x="395" y="8.8">1</text>
<text x="6.2" y="43.7">D</text>
<text x="423" y="43.7">D</text>
<text x="6.3" y="108.5">C</text>
<text x="423.1" y="108.5">C</text>
<text x="6.3" y="173.4">B</text>
<text x="423.1" y="173.4">B</text>
<text x="6.3" y="238.2">A</text>
<text x="423.1" y="238.2">A</text>
<text x="34.6" y="273.2">8</text>
<text x="86.1" y="273.2">7</text>
<text x="137.6" y="273.2">6</text>
<text x="189.1" y="273.1">5</text>
<text x="240.5" y="273.2">4</text>
<text x="292" y="273.2">3</text>
<text x="343.5" y="273.2">2</text>
<text x="395" y="273.2">1</text>
</g>
<g font-size="3.1">
<text x="153.8" y="234.4">UNLESS OTHERWISE SPECIFIED:</text>
<text x="153.8" y="238.9">DIMENSIONS ARE IN MILLIMETERS</text>
<text x="153.8" y="242.7">TOLERANCES:</text>
<text x="155.7" y="246.6">X</text>
<text x="155.7" y="250.4">X.XX ±0.05</text>
<text x="162.7" y="246.6">±0.5</text>
<text x="175.9" y="246.6">X.X ±0.2</text>
<text x="178.2" y="250.4">ANGLES ±0.5°</text>
<text x="153.8" y="253.9">SURFACE FINISH Ra 3.2 µm</text>
<text x="153.8" y="258">INTERPRET PER ASME Y14.5-2018</text>
</g>
<g font-size="2.5">
<text x="112" y="87.5">k_ef 85 &gt; ECU plug A 28</text>
<text x="116.3" y="87.5">i</text>
<text x="110.6" y="92">k_ef 87 &gt; POWER AMI IN-2</text>
<text x="114.8" y="92">i</text>
<text x="113.5" y="101">k_ef 86 &gt; LOGIC BUS1-1</text>
<text x="116.5" y="96.5">k_ef 30 &gt; LOGIC BUS2</text>
<text x="117.7" y="101">i</text>
<text x="120.7" y="96.5">i</text>
<text x="112" y="105.5">k_fan 85 &gt; ECU plug A 29</text>
<text x="110.6" y="110">k_fan 87 &gt; POWER AMI IN-4</text>
<text x="67.7" y="119">k_fan 86 &gt; Switched +12 V plug DT06-12SA (glove box) 4</text>
<text x="97.3" y="114.5">k_fan 30 &gt; Radiator fan plug (+) 1</text>
<text x="284.3" y="114.5">k_fan2 85 &gt; ECU plug B 13</text>
<text x="284.3" y="119">k_fan2 87 &gt; POWER AMI IN-5</text>
<text x="284.3" y="123.5">k_fan2 30 &gt; Condenser fan plug (+) 1</text>
<text x="284.3" y="128">k_fan2 86 &gt; Switched +12 V plug DT06-12SA (glove box) 7</text>
<text x="244.8" y="220.6">COMPANY / PROJECT</text>
<text x="244.8" y="230.9">TITLE</text>
<text x="244.8" y="244.8">PART / DWG NO.</text>
<text x="334.8" y="244.9">REV</text>
<text x="354.8" y="244.9">MATERIAL</text>
<text x="244.8" y="254.9">SCALE</text>
<text x="274.8" y="254.9">UNITS</text>
<text x="296.8" y="254.9">SIZE</text>
<text x="324.8" y="254.9">SHEET</text>
<text x="352.8" y="254.9">DATE</text>
<text x="384.8" y="254.9">DRAWN</text>
<text x="244.8" y="264.9">SOURCE</text>
<text x="253.4" y="267.2">C:\\projects\\active\\st185-link-ecu-confg\\cad\\fusebox\\rev8\\ST185_fusebox_rev8_assembly.step</text>
<text x="300.9" y="267.2">i</text>
<text x="403.5" y="266.3">3RD ANGLE</text>
</g>
</svg>
